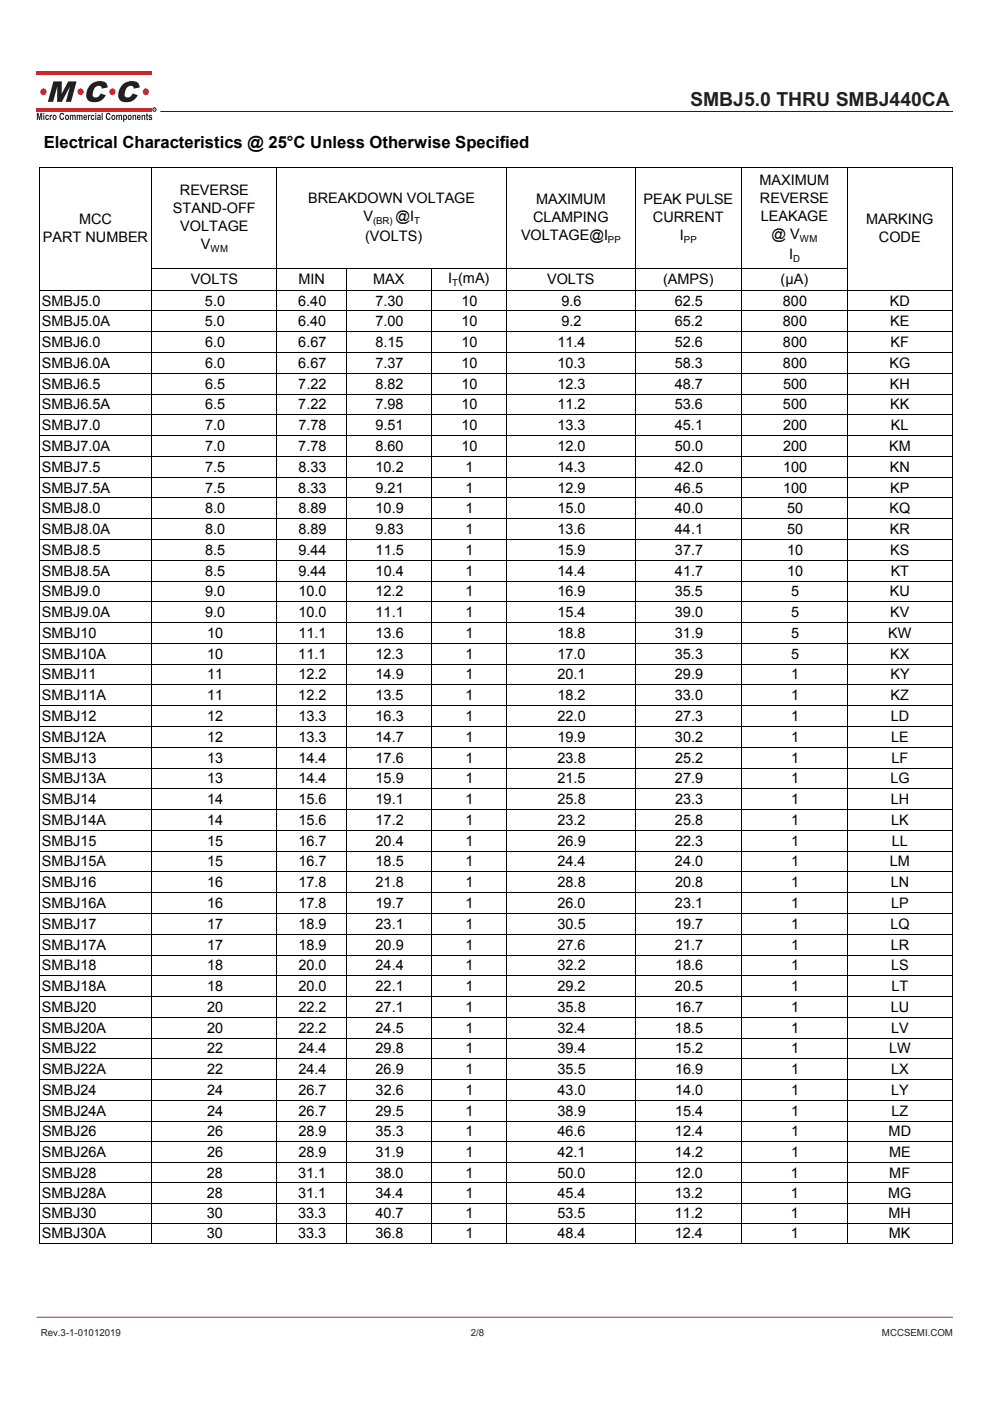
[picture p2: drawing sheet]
<svg xmlns="http://www.w3.org/2000/svg" width="210mm" height="297mm" viewBox="0 0 210 297" stroke-linecap="round" stroke-linejoin="round" font-family="sans-serif">
<g fill="#d62629">
<path d="M7.8 15.2h24.4v.8h-24.4z"/>
<path d="M7.8 22.8h24.4v.8h-24.4z"/>
</g>
<g fill="#231f20">
<path d="M7.8 23.9h.4l.2 1.1 .2-1.1h.3v1.5h-.2v-1.1l-.2 1.1h-.2l-.3-1.1v1.1h-.2zM9.2 23.9h.2v.3h-.2zM9.2 24.3h.2v1.1h-.2zM9.7 24.5l.4-.2 .3 .4h-.2l-.1-.1a.32 .32 0 0 0-.3 .3 .32 .32 0 0 0 .3 .3l.1-.2 .2 .1a.44 .44 0 0 1-.6 .3 .44 .44 0 0 1-.2-.7zM10.5 24.3h.2v.2l.2-.2 .2 .1-.1 .2-.2 .1v.7h-.3zM11.3 24.5a.49 .49 0 0 1 .7 .4 .49 .49 0 0 1-.7 .4l-.2-.4zM11.4 24.6l.1 .6a.29 .29 0 0 0 .3-.3 .29 .29 0 0 0-.4-.3zM12.9 24l.4-.1 .3 .4-.2 .1-.2-.2a.52 .52 0 0 0-.4 .5 .52 .52 0 0 0 .4 .5l.2-.3 .2 .1a.54 .54 0 0 1-.6 .4 .54 .54 0 0 1-.4-.7zM13.9 24.5a.49 .49 0 0 1 .7 .4 .49 .49 0 0 1-.7 .4l-.1-.4zM14.1 24.6v.6a.29 .29 0 0 0 .3-.3 .29 .29 0 0 0-.3-.3zM14.8 24.3h.2v.2l.3-.2a.27 .27 0 0 0 .2 .2 .27 .27 0 0 0 .3-.2l.2 .2 .1 .9h-.3l-.1-.9-.1 .2-.1 .7h-.2l-.1-.9-.1 .2-.1 .7h-.2zM16.3 24.3h.2v.2l.2-.2a.27 .27 0 0 0 .3 .2 .27 .27 0 0 0 .2-.2l.3 .2v.9h-.2l-.1-.9-.2 .2v.7h-.2l-.1-.9-.2 .2v.7h-.2zM17.8 24.5l.3-.2 .3 .2 .1 .5h-.6v.1l.2 .1 .1-.1h.3a.45 .45 0 0 1-.7 .3 .45 .45 0 0 1-.1-.7zM18 24.6l-.1 .2h.3l-.1-.2zM18.6 24.3h.2v.2l.2-.2 .2 .1-.1 .2-.2 .1v.7h-.3zM19.4 24.5l.4-.2 .2 .4h-.2l-.1-.1a.32 .32 0 0 0-.2 .3 .32 .32 0 0 0 .3 .3v-.2l.2 .1a.44 .44 0 0 1-.6 .3 .44 .44 0 0 1-.1-.7zM20.2 23.9h.2v.3h-.2zM20.2 24.3h.2v1.1h-.2zM20.7 24.4a.36 .36 0 0 1 .5-.1 .36 .36 0 0 1 .1 .4l.1 .7-.3-.1a.34 .34 0 0 1-.5-.2 .34 .34 0 0 1 .4-.3v-.2h-.4zM20.8 25.1a.2 .2 0 0 0 .4 0 .2 .2 0 0 0-.4 0zM21.6 23.9h.2v1.5h-.2zM22.7 24l.5-.1 .3 .4-.3 .1-.1-.2a.52 .52 0 0 0-.4 .5 .52 .52 0 0 0 .4 .5l.1-.3 .3 .1a.54 .54 0 0 1-.7 .4 .54 .54 0 0 1-.4-.7zM23.7 24.5a.49 .49 0 0 1 .8 .4 .49 .49 0 0 1-.8 .4l-.1-.4zM23.9 24.6l.1 .6a.29 .29 0 0 0 .3-.3 .29 .29 0 0 0-.4-.3zM24.6 24.3h.2v.2l.3-.2a.27 .27 0 0 0 .3 .2 .27 .27 0 0 0 .2-.2l.3 .2v.9h-.2l-.2-.9-.1 .2v.7h-.2l-.2-.9-.1 .2v.7h-.3zM26.1 24.3h.2v.2l.1-.1a.51 .51 0 0 1 .6 .5 .51 .51 0 0 1-.6 .5l-.1 .5h-.2zM26.4 24.6a.31 .31 0 0 0-.1 .4 .31 .31 0 0 0 .4 .2v-.5zM27.2 24.5a.49 .49 0 0 1 .7 .4 .49 .49 0 0 1-.7 .4l-.1-.4zM27.4 24.6v.6a.29 .29 0 0 0 .3-.3 .29 .29 0 0 0-.3-.3zM28.1 24.3h.2v.2l.1-.1a.31 .31 0 0 1 .4 0 .31 .31 0 0 1 .1 .4v.6h-.2v-.7l-.2-.2-.1 .2-.1 .7h-.2zM29.2 24.5l.2-.2 .3 .2 .1 .5h-.5v.1l.2 .1 .1-.1h.2a.45 .45 0 0 1-.6 .3 .45 .45 0 0 1-.1-.7zM29.3 24.6v.2h.3l-.1-.2zM30 24.3h.2v.2l.2-.1a.31 .31 0 0 1 .3 0 .31 .31 0 0 1 .1 .4v.6h-.2v-.7l-.2-.2-.1 .2-.1 .7h-.2zM31 24.1l.3-.1v.3h.1v.3h-.1l.1 .9-.3-.2-.2-.7zM31.6 24.4l.4-.1 .3 .3-.4-.1-.2 .2a.42 .42 0 0 1 .5 .3 .42 .42 0 0 1-.3 .5l-.4-.4 .6 .1-.6-.4z"/>
<path d="M11.3 17.3h1.8v2.6l1.4-2.6h1.7l-1.1 4.3h-1.1l.9-3.3-1.8 3.3h-1l.1-3.3-.9 3.3h-1.1zM19.1 18a2.61 2.61 0 0 1 3.5-.3l.2 .8-1.2 .3a.74 .74 0 0 0-.6-.7 .74 .74 0 0 0-.8 .5 1.82 1.82 0 0 0-.4 1.9 1.09 1.09 0 0 0 1.6-.7l1 .4a2.49 2.49 0 0 1-3.9 .9 2.76 2.76 0 0 1 .6-3.1zM25.9 18a2.61 2.61 0 0 1 3.5-.3l.2 .8-1.2 .3a.74 .74 0 0 0-.6-.7 .74 .74 0 0 0-.9 .5 1.82 1.82 0 0 0-.3 1.9 1.09 1.09 0 0 0 1.5-.7l1.1 .4a2.49 2.49 0 0 1-3.9 .9 2.76 2.76 0 0 1 .6-3.1z"/>
</g>
<g fill="#d62629">
<circle cx="30.9" cy="19.5" r=".68"/>
<circle cx="23.8" cy="19.5" r=".68"/>
<circle cx="17.1" cy="19.5" r=".68"/>
<circle cx="9.2" cy="19.5" r=".68"/>
</g>
<circle cx="32.7" cy="23.2" r=".37" fill="none" stroke="#231f20" stroke-width=".21"/>
<path d="M32.6 23h.3l-.1 .3 .2 .1-.3-.1-.1 .1zM32.7 23.1v.1h.2z" fill="#231f20"/>
<path d="M34 23.6h168.1" fill="none" stroke="#231f20" stroke-width=".21"/>
<path d="M7.8 279.3h194.3" fill="none" stroke="#d62629" stroke-width=".21"/>
<g fill="none" stroke="#000" stroke-width=".21">
<path d="M8.3 35.5h193.6v228.2h-193.6zM32.2 35.5v228.2M58.7 35.5v228.2M107.4 35.5v228.2M134.7 35.5v228.2M157.2 35.5v228.2M179.7 35.5v228.2M32.2 56.9h147.5M73.5 56.9v206.8M91.4 56.9v206.8M8.3 61.5h193.6M8.3 65.9h193.6"/>
<path d="M8.3 70.3h193.6M8.3 74.7h193.6M8.3 79.2h193.6M8.3 83.6h193.6M8.3 88h193.6M8.3 92.4h193.6M8.3 96.8h193.6M8.3 101.2h193.6M8.3 105.6h193.6M8.3 110h193.6M8.3 114.4h193.6M8.3 118.8h193.6"/>
<path d="M8.3 123.2h193.6M8.3 127.6h193.6M8.3 132h193.6M8.3 136.4h193.6M8.3 140.8h193.6M8.3 145.2h193.6M8.3 149.6h193.6M8.3 154h193.6M8.3 158.4h193.6M8.3 162.8h193.6M8.3 167.2h193.6M8.3 171.6h193.6"/>
<path d="M8.3 176.1h193.6M8.3 180.5h193.6M8.3 184.9h193.6M8.3 189.3h193.6M8.3 193.7h193.6M8.3 198.1h193.6M8.3 202.5h193.6M8.3 206.9h193.6M8.3 211.3h193.6M8.3 215.7h193.6M8.3 220.1h193.6M8.3 224.5h193.6"/>
<path d="M8.3 228.9h193.6M8.3 233.3h193.6M8.3 237.7h193.6M8.3 242.1h193.6M8.3 246.5h193.6M8.3 250.8h193.6M8.3 255.1h193.6M8.3 259.4h193.6"/>
</g>
<text font-size="4.1" fill="#231f20" x="146.4" y="22.4">SMBJ5.0 THRU SMBJ440CA</text>
<text font-size="3.5" x="9.3" y="31.5">Electrical Characteristics @ 25°C Unless Otherwise Specified</text>
<g font-size="3.1">
<text x="38.2" y="41.3">REVERSE</text>
<text x="161.1" y="39.2">MAXIMUM</text>
<text x="16.8" y="47.5">MCC</text>
<text x="36.7" y="45.1">STAND-OFF</text>
<text x="65.3" y="43">BREAKDOWN VOLTAGE</text>
<text x="77.1" y="46.9">V</text>
<text x="83.9" y="46.9">@I</text>
<text x="113.1" y="47.1">CLAMPING</text>
<text x="113.7" y="43.2">MAXIMUM</text>
<text x="136.5" y="43.2">PEAK PULSE</text>
<text x="138.5" y="47.1">CURRENT</text>
<text x="161.2" y="43">REVERSE</text>
<text x="161.4" y="46.9">LEAKAGE</text>
<text x="183.7" y="47.5">MARKING</text>
<text x="9.1" y="51.3">PART NUMBER</text>
<text x="38.2" y="49">VOLTAGE</text>
<text x="42.6" y="52.8">V</text>
<text x="77.4" y="51.1">(VOLTS)</text>
<text x="110.5" y="50.9">VOLTAGE@I</text>
<text x="144.2" y="50.9">I</text>
<text x="163.7" y="50.7">@ V</text>
<text x="186.4" y="51.3">CODE</text>
<text x="167.4" y="54.9">I</text>
<text x="8.9" y="64.8">SMBJ5.0</text>
<text x="40.4" y="60.3">VOLTS</text>
<text x="43.5" y="64.8">5.0</text>
<text x="63.3" y="64.8">6.40</text>
<text x="63.3" y="60.3">MIN</text>
<text x="79.2" y="60.3">MAX</text>
<text x="79.6" y="64.8">7.30</text>
<text x="95.1" y="60.1">I (mA)</text>
<text x="97.9" y="64.8">10</text>
<text x="116" y="60.3">VOLTS</text>
<text x="119.1" y="64.8">9.6</text>
<text x="140.6" y="60.3">(AMPS)</text>
<text x="143.1" y="64.8">62.5</text>
<text x="165.6" y="60.3">(μA)</text>
<text x="166.1" y="64.8">800</text>
<text x="188.7" y="64.8">KD</text>
<text x="8.9" y="69.2">SMBJ5.0A</text>
<text x="43.5" y="69.2">5.0</text>
<text x="63.3" y="69.2">6.40</text>
<text x="79.6" y="69.2">7.00</text>
<text x="97.9" y="69.2">10</text>
<text x="119.1" y="69.2">9.2</text>
<text x="143.1" y="69.2">65.2</text>
<text x="166.1" y="69.2">800</text>
<text x="188.8" y="69.2">KE</text>
<text x="8.9" y="73.6">SMBJ6.0</text>
<text x="43.5" y="73.6">6.0</text>
<text x="63.3" y="73.6">6.67</text>
<text x="79.7" y="73.6">8.15</text>
<text x="97.9" y="73.6">10</text>
<text x="118.2" y="73.6">11.4</text>
<text x="143.1" y="73.6">52.6</text>
<text x="166.1" y="73.6">800</text>
<text x="188.9" y="73.6">KF</text>
<text x="8.9" y="82.4">SMBJ6.5</text>
<text x="8.9" y="78">SMBJ6.0A</text>
<text x="43.5" y="78">6.0</text>
<text x="43.5" y="82.4">6.5</text>
<text x="63.3" y="78">6.67</text>
<text x="63.3" y="82.4">7.22</text>
<text x="79.6" y="78">7.37</text>
<text x="79.7" y="82.4">8.82</text>
<text x="97.9" y="78">10</text>
<text x="97.9" y="82.4">10</text>
<text x="118.2" y="78">10.3</text>
<text x="118.2" y="82.4">12.3</text>
<text x="143.1" y="78">58.3</text>
<text x="143.1" y="82.4">48.7</text>
<text x="166.1" y="78">800</text>
<text x="166.1" y="82.4">500</text>
<text x="188.6" y="78">KG</text>
<text x="188.7" y="82.4">KH</text>
<text x="8.9" y="86.8">SMBJ6.5A</text>
<text x="43.5" y="86.8">6.5</text>
<text x="63.3" y="86.8">7.22</text>
<text x="79.7" y="86.8">7.98</text>
<text x="97.9" y="86.8">10</text>
<text x="118.2" y="86.8">11.2</text>
<text x="143.1" y="86.8">53.6</text>
<text x="166.1" y="86.8">500</text>
<text x="188.8" y="86.8">KK</text>
<text x="8.9" y="91.2">SMBJ7.0</text>
<text x="8.9" y="95.6">SMBJ7.0A</text>
<text x="43.5" y="95.6">7.0</text>
<text x="43.5" y="91.2">7.0</text>
<text x="63.3" y="95.6">7.78</text>
<text x="63.3" y="91.2">7.78</text>
<text x="79.7" y="95.6">8.60</text>
<text x="79.7" y="91.2">9.51</text>
<text x="97.9" y="95.6">10</text>
<text x="97.9" y="91.2">10</text>
<text x="118.2" y="91.2">13.3</text>
<text x="118.3" y="95.6">12.0</text>
<text x="143.2" y="91.2">45.1</text>
<text x="143.2" y="95.6">50.0</text>
<text x="166.1" y="91.2">200</text>
<text x="166.1" y="95.6">200</text>
<text x="188.6" y="95.6">KM</text>
<text x="189" y="91.2">KL</text>
<text x="8.9" y="100">SMBJ7.5</text>
<text x="43.5" y="100">7.5</text>
<text x="63.3" y="100">8.33</text>
<text x="79.7" y="100">10.2</text>
<text x="98.7" y="100">1</text>
<text x="118.3" y="100">14.3</text>
<text x="143.2" y="100">42.0</text>
<text x="166.1" y="100">100</text>
<text x="188.7" y="100">KN</text>
<text x="8.9" y="104.4">SMBJ7.5A</text>
<text x="43.5" y="104.4">7.5</text>
<text x="63.3" y="104.4">8.33</text>
<text x="79.7" y="104.4">9.21</text>
<text x="98.7" y="104.4">1</text>
<text x="118.3" y="104.4">12.9</text>
<text x="143.2" y="104.4">46.5</text>
<text x="166.1" y="104.4">100</text>
<text x="188.8" y="104.4">KP</text>
<text x="8.9" y="108.8">SMBJ8.0</text>
<text x="8.9" y="113.2">SMBJ8.0A</text>
<text x="43.5" y="108.8">8.0</text>
<text x="43.5" y="113.2">8.0</text>
<text x="63.3" y="113.2">8.89</text>
<text x="63.3" y="108.8">8.89</text>
<text x="79.7" y="113.2">9.83</text>
<text x="79.7" y="108.8">10.9</text>
<text x="98.7" y="108.8">1</text>
<text x="98.7" y="113.2">1</text>
<text x="118.3" y="113.2">13.6</text>
<text x="118.3" y="108.8">15.0</text>
<text x="143.2" y="113.2">44.1</text>
<text x="143.2" y="108.8">40.0</text>
<text x="166.9" y="108.8">50</text>
<text x="166.9" y="113.2">50</text>
<text x="188.7" y="108.8">KQ</text>
<text x="188.8" y="113.2">KR</text>
<text x="8.9" y="117.6">SMBJ8.5</text>
<text x="43.5" y="117.6">8.5</text>
<text x="63.3" y="117.6">9.44</text>
<text x="79.7" y="117.6">11.5</text>
<text x="98.8" y="117.6">1</text>
<text x="118.3" y="117.6">15.9</text>
<text x="143.2" y="117.6">37.7</text>
<text x="166.9" y="117.6">10</text>
<text x="188.8" y="117.6">KS</text>
<text x="8.9" y="122">SMBJ8.5A</text>
<text x="43.5" y="122">8.5</text>
<text x="63.3" y="122">9.44</text>
<text x="79.7" y="122">10.4</text>
<text x="98.8" y="122">1</text>
<text x="118.3" y="122">14.4</text>
<text x="143.2" y="122">41.7</text>
<text x="166.9" y="122">10</text>
<text x="188.9" y="122">KT</text>
<text x="8.9" y="126.4">SMBJ9.0</text>
<text x="8.9" y="130.9">SMBJ9.0A</text>
<text x="43.5" y="126.4">9.0</text>
<text x="43.5" y="130.9">9.0</text>
<text x="63.3" y="126.4">10.0</text>
<text x="63.3" y="130.9">10.0</text>
<text x="79.7" y="126.4">12.2</text>
<text x="79.7" y="130.9">11.1</text>
<text x="98.7" y="126.4">1</text>
<text x="98.7" y="130.9">1</text>
<text x="118.3" y="126.4">16.9</text>
<text x="118.3" y="130.9">15.4</text>
<text x="143.2" y="126.4">35.5</text>
<text x="143.2" y="130.9">39.0</text>
<text x="167.8" y="126.4">5</text>
<text x="167.8" y="130.9">5</text>
<text x="188.7" y="126.4">KU</text>
<text x="188.8" y="130.9">KV</text>
<text x="8.9" y="135.3">SMBJ10</text>
<text x="43.9" y="135.3">10</text>
<text x="63.3" y="135.3">11.1</text>
<text x="79.7" y="135.3">13.6</text>
<text x="98.7" y="135.3">1</text>
<text x="118.3" y="135.3">18.8</text>
<text x="143.2" y="135.3">31.9</text>
<text x="167.8" y="135.3">5</text>
<text x="188.4" y="135.3">KW</text>
<text x="8.9" y="139.7">SMBJ10A</text>
<text x="43.9" y="139.7">10</text>
<text x="63.3" y="139.7">11.1</text>
<text x="79.7" y="139.7">12.3</text>
<text x="98.7" y="139.7">1</text>
<text x="118.2" y="139.7">17.0</text>
<text x="143.2" y="139.7">35.3</text>
<text x="167.8" y="139.7">5</text>
<text x="188.8" y="139.7">KX</text>
<text x="8.9" y="144.1">SMBJ11</text>
<text x="8.9" y="148.5">SMBJ11A</text>
<text x="43.9" y="148.5">11</text>
<text x="43.9" y="144.1">11</text>
<text x="63.3" y="148.5">12.2</text>
<text x="63.3" y="144.1">12.2</text>
<text x="79.7" y="148.5">13.5</text>
<text x="79.7" y="144.1">14.9</text>
<text x="98.7" y="148.5">1</text>
<text x="98.7" y="144.1">1</text>
<text x="118.2" y="148.5">18.2</text>
<text x="118.3" y="144.1">20.1</text>
<text x="143.2" y="148.5">33.0</text>
<text x="143.2" y="144.1">29.9</text>
<text x="167.8" y="148.5">1</text>
<text x="167.8" y="144.1">1</text>
<text x="188.8" y="144.1">KY</text>
<text x="188.9" y="148.5">KZ</text>
<text x="8.9" y="152.9">SMBJ12</text>
<text x="43.9" y="152.9">12</text>
<text x="63.3" y="152.9">13.3</text>
<text x="79.7" y="152.9">16.3</text>
<text x="98.8" y="152.9">1</text>
<text x="118.3" y="152.9">22.0</text>
<text x="143.2" y="152.9">27.3</text>
<text x="167.8" y="152.9">1</text>
<text x="188.9" y="152.9">LD</text>
<text x="8.9" y="157.3">SMBJ12A</text>
<text x="8.9" y="161.7">SMBJ13</text>
<text x="43.9" y="157.3">12</text>
<text x="43.9" y="161.7">13</text>
<text x="63.3" y="157.3">13.3</text>
<text x="63.3" y="161.7">14.4</text>
<text x="79.7" y="157.3">14.7</text>
<text x="79.7" y="161.7">17.6</text>
<text x="98.7" y="157.3">1</text>
<text x="98.8" y="161.7">1</text>
<text x="118.3" y="157.3">19.9</text>
<text x="118.3" y="161.7">23.8</text>
<text x="143.2" y="157.3">30.2</text>
<text x="143.2" y="161.7">25.2</text>
<text x="167.8" y="157.3">1</text>
<text x="167.8" y="161.7">1</text>
<text x="189" y="157.3">LE</text>
<text x="189.1" y="161.7">LF</text>
<text x="8.9" y="166.1">SMBJ13A</text>
<text x="43.9" y="166.1">13</text>
<text x="63.3" y="166.1">14.4</text>
<text x="79.7" y="166.1">15.9</text>
<text x="98.7" y="166.1">1</text>
<text x="118.3" y="166.1">21.5</text>
<text x="143.2" y="166.1">27.9</text>
<text x="167.8" y="166.1">1</text>
<text x="188.8" y="166.1">LG</text>
<text x="8.9" y="170.5">SMBJ14</text>
<text x="43.9" y="170.5">14</text>
<text x="63.3" y="170.5">15.6</text>
<text x="79.7" y="170.5">19.1</text>
<text x="98.8" y="170.5">1</text>
<text x="118.3" y="170.5">25.8</text>
<text x="143.2" y="170.5">23.3</text>
<text x="167.8" y="170.5">1</text>
<text x="188.9" y="170.5">LH</text>
<text x="8.9" y="174.9">SMBJ14A</text>
<text x="8.9" y="179.3">SMBJ15</text>
<text x="43.9" y="174.9">14</text>
<text x="43.9" y="179.3">15</text>
<text x="63.3" y="174.9">15.6</text>
<text x="63.3" y="179.3">16.7</text>
<text x="79.7" y="174.9">17.2</text>
<text x="79.7" y="179.3">20.4</text>
<text x="98.7" y="174.9">1</text>
<text x="98.8" y="179.3">1</text>
<text x="118.3" y="174.9">23.2</text>
<text x="118.3" y="179.3">26.9</text>
<text x="143.2" y="174.9">25.8</text>
<text x="143.2" y="179.3">22.3</text>
<text x="167.8" y="174.9">1</text>
<text x="167.8" y="179.3">1</text>
<text x="189" y="174.9">LK</text>
<text x="189.2" y="179.3">LL</text>
<text x="8.9" y="183.7">SMBJ15A</text>
<text x="43.9" y="183.7">15</text>
<text x="63.3" y="183.7">16.7</text>
<text x="79.7" y="183.7">18.5</text>
<text x="98.7" y="183.7">1</text>
<text x="118.3" y="183.7">24.4</text>
<text x="143.2" y="183.7">24.0</text>
<text x="167.8" y="183.7">1</text>
<text x="188.8" y="183.7">LM</text>
<text x="8.9" y="188.1">SMBJ16</text>
<text x="43.9" y="188.1">16</text>
<text x="63.3" y="188.1">17.8</text>
<text x="79.7" y="188.1">21.8</text>
<text x="98.8" y="188.1">1</text>
<text x="118.3" y="188.1">28.8</text>
<text x="143.2" y="188.1">20.8</text>
<text x="167.8" y="188.1">1</text>
<text x="188.9" y="188.1">LN</text>
<text x="8.9" y="192.5">SMBJ16A</text>
<text x="8.9" y="196.9">SMBJ17</text>
<text x="43.9" y="192.5">16</text>
<text x="43.9" y="196.9">17</text>
<text x="63.3" y="192.5">17.8</text>
<text x="63.3" y="196.9">18.9</text>
<text x="79.7" y="192.5">19.7</text>
<text x="79.7" y="196.9">23.1</text>
<text x="98.7" y="192.5">1</text>
<text x="98.8" y="196.9">1</text>
<text x="118.3" y="192.5">26.0</text>
<text x="118.3" y="196.9">30.5</text>
<text x="143.2" y="192.5">23.1</text>
<text x="143.2" y="196.9">19.7</text>
<text x="167.8" y="192.5">1</text>
<text x="167.8" y="196.9">1</text>
<text x="188.8" y="196.9">LQ</text>
<text x="189" y="192.5">LP</text>
<text x="8.9" y="201.3">SMBJ17A</text>
<text x="43.9" y="201.3">17</text>
<text x="63.3" y="201.3">18.9</text>
<text x="79.7" y="201.3">20.9</text>
<text x="98.7" y="201.3">1</text>
<text x="118.3" y="201.3">27.6</text>
<text x="143.2" y="201.3">21.7</text>
<text x="167.8" y="201.3">1</text>
<text x="188.9" y="201.3">LR</text>
<text x="8.9" y="205.7">SMBJ18</text>
<text x="43.9" y="205.7">18</text>
<text x="63.3" y="205.7">20.0</text>
<text x="79.7" y="205.7">24.4</text>
<text x="98.8" y="205.7">1</text>
<text x="118.3" y="205.7">32.2</text>
<text x="143.2" y="205.7">18.6</text>
<text x="167.8" y="205.7">1</text>
<text x="189" y="205.7">LS</text>
<text x="8.9" y="214.5">SMBJ20</text>
<text x="8.9" y="210.1">SMBJ18A</text>
<text x="43.9" y="210.1">18</text>
<text x="43.9" y="214.5">20</text>
<text x="63.3" y="210.1">20.0</text>
<text x="63.3" y="214.5">22.2</text>
<text x="79.7" y="210.1">22.1</text>
<text x="79.7" y="214.5">27.1</text>
<text x="98.7" y="210.1">1</text>
<text x="98.8" y="214.5">1</text>
<text x="118.3" y="210.1">29.2</text>
<text x="118.3" y="214.5">35.8</text>
<text x="143.2" y="210.1">20.5</text>
<text x="143.2" y="214.5">16.7</text>
<text x="167.8" y="210.1">1</text>
<text x="167.8" y="214.5">1</text>
<text x="188.9" y="214.5">LU</text>
<text x="189.1" y="210.1">LT</text>
<text x="8.9" y="218.9">SMBJ20A</text>
<text x="43.9" y="218.9">20</text>
<text x="63.3" y="218.9">22.2</text>
<text x="79.7" y="218.9">24.5</text>
<text x="98.7" y="218.9">1</text>
<text x="118.3" y="218.9">32.4</text>
<text x="143.2" y="218.9">18.5</text>
<text x="167.8" y="218.9">1</text>
<text x="189" y="218.9">LV</text>
<text x="8.9" y="223.3">SMBJ22</text>
<text x="8.9" y="227.7">SMBJ22A</text>
<text x="43.9" y="223.3">22</text>
<text x="43.9" y="227.7">22</text>
<text x="63.3" y="223.3">24.4</text>
<text x="63.3" y="227.7">24.4</text>
<text x="79.7" y="223.3">29.8</text>
<text x="79.7" y="227.7">26.9</text>
<text x="98.8" y="223.3">1</text>
<text x="98.8" y="227.7">1</text>
<text x="118.3" y="223.3">39.4</text>
<text x="118.3" y="227.7">35.5</text>
<text x="143.2" y="223.3">15.2</text>
<text x="143.2" y="227.7">16.9</text>
<text x="167.8" y="223.3">1</text>
<text x="167.8" y="227.7">1</text>
<text x="188.6" y="223.3">LW</text>
<text x="189" y="227.7">LX</text>
<text x="8.9" y="232.1">SMBJ24</text>
<text x="43.9" y="232.1">24</text>
<text x="63.3" y="232.1">26.7</text>
<text x="79.7" y="232.1">32.6</text>
<text x="98.8" y="232.1">1</text>
<text x="118.3" y="232.1">43.0</text>
<text x="143.2" y="232.1">14.0</text>
<text x="167.8" y="232.1">1</text>
<text x="189" y="232.1">LY</text>
<text x="8.9" y="236.5">SMBJ24A</text>
<text x="43.9" y="236.5">24</text>
<text x="63.3" y="236.5">26.7</text>
<text x="79.7" y="236.5">29.5</text>
<text x="98.8" y="236.5">1</text>
<text x="118.3" y="236.5">38.9</text>
<text x="143.2" y="236.5">15.4</text>
<text x="167.8" y="236.5">1</text>
<text x="189.1" y="236.5">LZ</text>
<text x="8.9" y="245.4">SMBJ26A</text>
<text x="8.9" y="241">SMBJ26</text>
<text x="43.9" y="245.4">26</text>
<text x="43.9" y="241">26</text>
<text x="63.3" y="245.4">28.9</text>
<text x="63.3" y="241">28.9</text>
<text x="79.7" y="245.4">31.9</text>
<text x="79.7" y="241">35.3</text>
<text x="98.7" y="245.4">1</text>
<text x="98.7" y="241">1</text>
<text x="118.3" y="241">46.6</text>
<text x="118.3" y="245.4">42.1</text>
<text x="143.2" y="241">12.4</text>
<text x="143.2" y="245.4">14.2</text>
<text x="167.8" y="241">1</text>
<text x="167.8" y="245.4">1</text>
<text x="188.5" y="241">MD</text>
<text x="188.6" y="245.4">ME</text>
<text x="8.9" y="249.7">SMBJ28</text>
<text x="43.9" y="249.7">28</text>
<text x="63.2" y="249.7">31.1</text>
<text x="79.6" y="249.7">38.0</text>
<text x="98.7" y="249.7">1</text>
<text x="118.2" y="249.7">50.0</text>
<text x="143.1" y="249.7">12.0</text>
<text x="167.8" y="249.7">1</text>
<text x="188.6" y="249.7">MF</text>
<text x="8.9" y="254">SMBJ28A</text>
<text x="43.9" y="254">28</text>
<text x="63.2" y="254">31.1</text>
<text x="79.6" y="254">34.4</text>
<text x="98.7" y="254">1</text>
<text x="118.2" y="254">45.4</text>
<text x="143.1" y="254">13.2</text>
<text x="167.8" y="254">1</text>
<text x="188.4" y="254">MG</text>
<text x="8.9" y="262.6">SMBJ30A</text>
<text x="8.9" y="258.3">SMBJ30</text>
<text x="43.9" y="262.6">30</text>
<text x="43.9" y="258.3">30</text>
<text x="63.2" y="262.6">33.3</text>
<text x="63.2" y="258.3">33.3</text>
<text x="79.6" y="262.6">36.8</text>
<text x="79.6" y="258.3">40.7</text>
<text x="98.7" y="262.6">1</text>
<text x="98.7" y="258.3">1</text>
<text x="118.2" y="262.6">48.4</text>
<text x="118.2" y="258.3">53.5</text>
<text x="143.1" y="258.3">11.2</text>
<text x="143.1" y="262.6">12.4</text>
<text x="167.8" y="258.3">1</text>
<text x="167.8" y="262.6">1</text>
<text x="188.4" y="258.3">MH</text>
<text x="188.5" y="262.6">MK</text>
</g>
<g font-size="2.1" fill="#231f20">
<text x="8.6" y="283.2">Rev.3-1-01012019</text>
<text x="99.8" y="283.2">2/8</text>
<text x="187.1" y="283.2">MCCSEMI.COM</text>
</g>
<g font-size="2">
<text x="79.1" y="47.5">(BR)</text>
<text x="87.8" y="47.5">T</text>
<text x="44.6" y="53.4">WM</text>
<text x="128.9" y="51.5">PP</text>
<text x="145.1" y="51.5">PP</text>
<text x="169.6" y="51.3">WM</text>
<text x="168.2" y="55.5">D</text>
<text x="95.9" y="60.7">T</text>
</g>
</svg>
